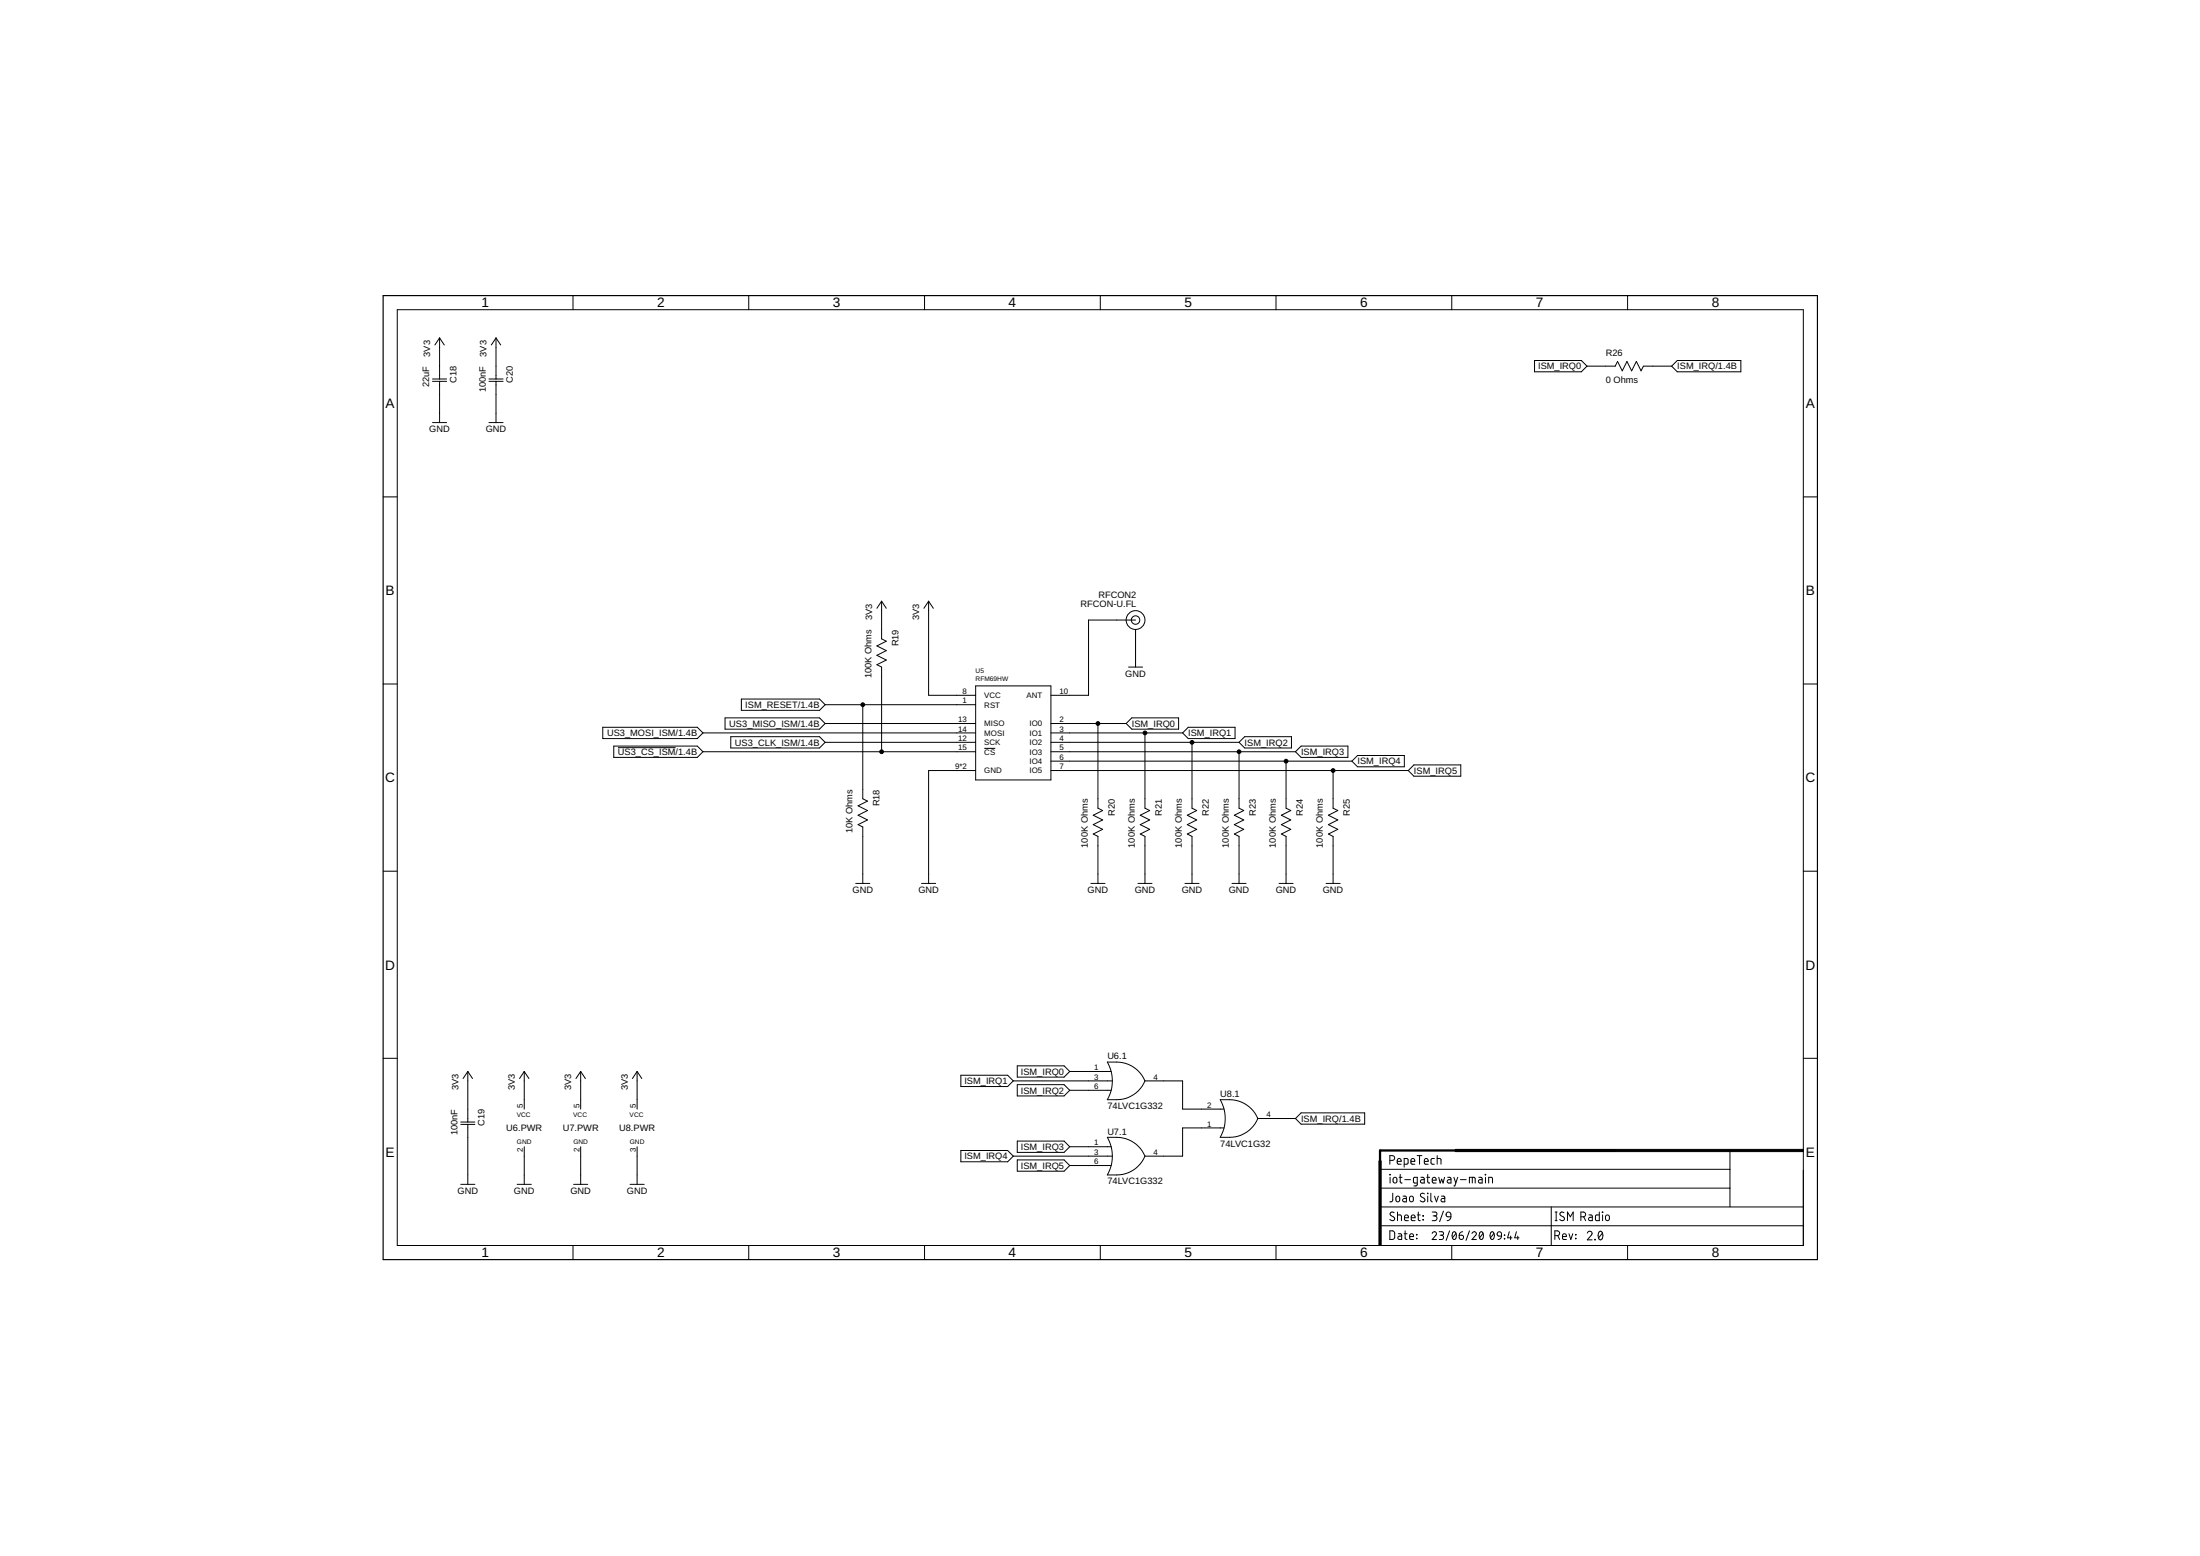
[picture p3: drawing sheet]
<svg xmlns="http://www.w3.org/2000/svg" width="594mm" height="420mm" viewBox="0 0 594 420" stroke-linecap="round" stroke-linejoin="round" font-family="sans-serif">
<g fill="none" stroke="#000" stroke-width=".27">
<path d="M154.7 79.8v3.8M202.2 79.8v3.8M249.7 79.8v3.8M297.1 79.8v3.8M344.6 79.8v3.8M392 79.8v3.8M439.5 79.8v3.8M107.3 83.6h379.7v252.7h-379.7zM118.7 91.2v11.1M118.7 91.2l1.3 2M118.7 91.2l-1.3 2M133.9 91.2v11.1"/>
<path d="M133.9 91.2l1.3 2M133.9 91.2l-1.2 2M414.4 97.3h12.6l1.5 1.6-1.5 1.5h-12.6zM428.5 98.9h7.7l.6-1.3 1.3 2.5 1.2-2.5 1.3 2.5 1.3-2.5 1.2 2.5 .7-1.2h7.6M452.9 97.3h17.2v3.1h-17.2l-1.5-1.5zM116.8 102.3h3.8M116.8 103h3.8M116.8 114.1h3.8M118.7 103v11.1M132 102.3h3.8M132 103h3.8M132 114.1h3.8"/>
<path d="M133.9 103v11.1M103.5 134.2h3.8M487 134.2h3.8M238.1 162.3v10.2l1.2 .6-2.5 1.3 2.5 1.3-2.5 1.3 2.5 1.2-2.5 1.3 1.3 .6v22.9M238.1 162.3l1.2 2M238.1 162.3l-1.3 2M250.8 162.3v25.4h12.7M250.8 162.3l1.2 2M250.8 162.3l-1.3 2M306.6 167.4h-12.7v20.3h-10.1M306.6 170v10.1M103.5 184.7h3.8"/>
<path d="M162.8 196.4h25.5l1.5 1.5-1.5 1.5h-25.5zM189.8 197.9h73.7M195.8 193.8h25.5l1.5 1.6-1.5 1.5h-25.5zM197.3 198.9h24l1.5 1.5-1.5 1.6h-24zM200.2 188.8h21.1l1.5 1.5-1.5 1.5h-21.1zM222.8 190.3h40.7M222.8 195.4h40.7M233 190.3v25.4l1.3 .6-2.6 1.3 2.6 1.3-2.6 1.2 2.6 1.3-2.6 1.3 1.3 .6v15.2M263.5 185.2h20.3v25.4h-20.3zM283.8 195.4h20.3M283.8 197.9h35.5M296.5 195.4v22.8l1.3 .7-2.6 1.2 2.6 1.3-2.6 1.3 2.6 1.2-2.6 1.3 1.3 .6v12.7"/>
<path d="M304.7 180.1h3.8M305.6 193.8h12.7v3.1h-12.7l-1.5-1.5zM309.2 197.9v20.3l1.3 .7-2.6 1.2 2.6 1.3-2.6 1.3 2.6 1.2-2.6 1.3 1.3 .6v12.7M320.9 196.4h12.6v3h-12.6l-1.6-1.5zM336.1 198.9h12.6v3.1h-12.6l-1.5-1.6zM487 184.7h3.8M165.7 201.5h22.6l1.5 1.5-1.5 1.5h-22.6zM166.9 201.9h15.5M189.8 203h73.7M222.8 200.4h40.7M263.5 208.1h-12.7v30.4M265.8 202.1h3"/>
<path d="M283.8 200.4h50.8M283.8 203h66M283.8 205.5h81.3M283.8 208.1h96.5M321.9 200.4v17.8l1.3 .7-2.6 1.2 2.6 1.3-2.6 1.3 2.6 1.2-2.6 1.3 1.3 .6v12.7M334.6 203v15.2l1.3 .7-2.6 1.2 2.6 1.3-2.6 1.3 2.6 1.2-2.6 1.3 1.3 .6v12.7M347.3 205.5v12.7l1.3 .7-2.6 1.2 2.6 1.3-2.6 1.3 2.6 1.2-2.6 1.3 1.3 .6v12.7M351.3 201.5h12.7v3h-12.7l-1.5-1.5zM360 208.1v10.1l1.3 .7-2.6 1.2 2.6 1.3-2.6 1.3 2.6 1.2-2.6 1.3 1.3 .6v12.7M366.6 204h12.6v3.1h-12.6l-1.5-1.6zM381.8 206.5h12.7v3.1h-12.7l-1.5-1.5zM103.5 235.2h3.8"/>
<path d="M231.1 238.5h3.8M248.9 238.5h3.8M294.6 238.5h3.8M307.3 238.5h3.8M320 238.5h3.8M332.7 238.5h3.8M345.4 238.5h3.8M358.1 238.5h3.8M487 235.2h3.8M103.5 285.8h3.8M126.3 289.3v13.7M126.3 289.3l1.3 1.9"/>
<path d="M126.3 289.3l-1.2 1.9M141.6 289.3v10.2M141.6 289.3l1.2 1.9M141.6 289.3l-1.3 1.9M156.8 289.3v10.2M156.8 289.3l1.3 1.9M156.8 289.3l-1.3 1.9M172 289.3v10.2M172 289.3l1.3 1.9M172 289.3l-1.2 1.9M259.5 290.3h12.6l1.5 1.6-1.5 1.5h-12.6zM273.6 291.9h26.8"/>
<path d="M274.7 287.8h12.6l1.6 1.5-1.6 1.6h-12.6zM274.7 292.9h12.6l1.6 1.5-1.6 1.5h-12.6zM288.9 289.3h11.1M288.9 294.4h11.1M299 286.8a9.8 9.8 0 0 1 7.8 1.9l1.6 1.7 .8 1.5a8.2 8.2 0 0 1-7.6 5h-2.6a10.2 10.2 0 0 0 0-10.1zM309.2 291.9h10.1v7.6h11.2M329.5 296.9a9.8 9.8 0 0 1 7.8 1.9l1.1 1.2 1.3 2a8.2 8.2 0 0 1-7.7 5.1h-2.5a10.2 10.2 0 0 0 0-10.2zM487 285.8h3.8M124.4 319.8h3.8M124.4 303h3.8M124.4 303.6h3.8M126.3 303.6v16.2"/>
<path d="M139.7 319.8h3.8M141.6 309.6v10.2M154.9 319.8h3.8M156.8 309.6v10.2M170.1 319.8h3.8M172 309.6v10.2M259.5 310.7h12.6l1.5 1.5-1.5 1.5h-12.6zM273.6 312.2h26.8M274.7 308.1h12.6l1.6 1.5-1.6 1.6h-12.6zM274.7 313.2h12.6l1.6 1.5-1.6 1.6h-12.6zM288.9 309.6h11.1M288.9 314.7h11.1"/>
<path d="M299 307.1a9.9 9.9 0 0 1 7.8 1.9l1.1 1.1 1.3 2.1a8.2 8.2 0 0 1-7.6 5.1h-2.6a10.2 10.2 0 0 0 0-10.2zM330.5 304.6h-11.2v7.6h-10.1M339.7 302h10.1M351.3 300.5h17.2v3.1h-17.2l-1.5-1.6zM372.7 315.7h94.4M375.3 313.3h.7a.65 .65 0 0 0 .6-.6 .65 .65 0 0 0-.6-.7h-.7v2.4M375.3 317.1l.1 .1zM375.4 317.9v1.5M376.3 318.1l.5-.2a.92 .92 0 0 1 .2 1.5l-.7-.1zM377.3 313.6h1.1a.56 .56 0 0 0-.4-.8 .56 .56 0 0 0-.7 .5l.1 1 1 .1M377.8 317.9h.8M378.1 317.1v2.1l.5 .2"/>
<path d="M379.2 314.4l.8-.1 .2-.2v-.9l-.2-.4h-.8v2.4M379.3 318.5h1.6M381 313.6h1a.55 .55 0 0 0-.3-.8 .55 .55 0 0 0-.7 .5l.1 1 .9 .1M382.7 312h1.3M382.7 319.4h-.8l-.2-.2v-1.1l.2-.2h.8v1.9l-.2 .4h-.7M383.3 312v2.4M383.7 317.9h.6l.3 .4v1.1h-.6a.46 .46 0 0 1-.4-.4 .46 .46 0 0 1 .4-.5h.6M384.6 313.6h1.1a.55 .55 0 0 0-.4-.8 .55 .55 0 0 0-.7 .5l.1 1 1 .1M385.3 317.9h.8M385.5 317.1v2l.2 .2 .4 .1M386.8 318.7h1a.55 .55 0 0 0-.4-.8 .55 .55 0 0 0-.6 .5l.1 .9 .9 .1M387.3 312.8h-.6l-.3 .4 .1 1.1 .8 .1"/>
<path d="M388.1 312.8l.9 .1 .1 1.5M388.1 312v2.4M388.5 317.9l.4 1.5 .4-1 .4 1 .4-1.5M390.9 317.9h.7l.2 .2v1.3h-.6a.46 .46 0 0 1-.4-.4 .46 .46 0 0 1 .4-.5h.6M392.6 317.9l.5 1.5M393.6 317.9l-.7 2.3h-.3M394.4 318.5h1.5M396.8 319.4v-1.5l1.4 .1 .2 1.4M397.6 317.9v1.5M399.3 317.9h.7l.2 .2v1.3h-.5a.46 .46 0 0 1-.5-.4 .46 .46 0 0 1 .5-.5h.5M401.1 317.1l.1 .1zM401.1 317.9v1.5"/>
<path d="M402 319.4v-1.5l.9 .1 .1 1.4M467.1 310.7v15.2M154.7 336.3v3.8M202.2 336.3v3.8M249.7 336.3v3.8M297.1 336.3v3.8M344.6 336.3v3.8M372.7 331h114.3M372.7 325.9h114.3M372.7 320.8h94.4M375.3 332.4h.9l.4 .4v1.4l-.4 .5h-.9zM376.1 322.2v2l-.2 .2-.6 .1"/>
<path d="M376.5 327.5a.58 .58 0 0 0-.9-.1 .58 .58 0 0 0 0 .9l.7 .3a.58 .58 0 0 1 .1 .9 .58 .58 0 0 1-.9 0l-.2-.2M377.1 323.2l.4-.2a.92 .92 0 0 1 .2 1.5l-.6-.1zM377.4 328.1l.9 .1 .1 1.4M377.4 327.3v2.3M377.6 333.1l.6 .1 .3 .3v1.2h-.6a.46 .46 0 0 1-.4-.5 .46 .46 0 0 1 .4-.4h.6M378.9 323h.6l.3 .2v1.3h-.6a.46 .46 0 0 1-.5-.4 .46 .46 0 0 1 .5-.5h.6M379.2 333.1h.8M379.3 328.8h1a.54 .54 0 0 0-.4-.7 .54 .54 0 0 0-.6 .5l.1 .9 .9 .1M379.4 332.4v1.9l.2 .3 .4 .1M380.7 333.9h1a.54 .54 0 0 0-.4-.7 .54 .54 0 0 0-.6 .5l.1 .9 .9 .1M380.7 323.2l.5-.2a.92 .92 0 0 1 .2 1.5l-.7-.1zM381.1 328.8h1a.54 .54 0 0 0-.3-.7 .54 .54 0 0 0-.7 .5l.1 .9 .9 .1"/>
<path d="M382.5 334.4l.1 .1zM382.5 333.3l.1 .2zM382.7 328.1h.8M383 327.3v2.1l.5 .2M384.2 328.3l.2 .1zM384.2 329.3l.2 .1zM384.7 322.4a.58 .58 0 0 0-.9-.1 .58 .58 0 0 0 0 .9l.7 .4a.59 .59 0 0 1 .1 .8 .59 .59 0 0 1-.9 0l-.2-.2M385.5 322.2l.1 .1zM385.5 323v1.5M386.4 322.2v1.9l.4 .4M386.7 333.1a.58 .58 0 0 1 .9-.5 .58 .58 0 0 1 .1 .9l-1 1.2h1.2M386.7 327.3h.8a.52 .52 0 0 1 .5 .5 .52 .52 0 0 1-.5 .5h-.5"/>
<path d="M387.4 323l.5 1.5 .5-1.5M387.4 328.3a.65 .65 0 0 1 .6 .7 .65 .65 0 0 1-.6 .6h-.7M388.6 332.6h.8a.48 .48 0 0 1 .4 .5 .48 .48 0 0 1-.4 .4h-.5M389.2 333.5a.58 .58 0 0 1 .6 .6 .58 .58 0 0 1-.6 .6h-.6M389.2 323h.7l.2 .2v1.3h-.5a.46 .46 0 0 1-.5-.4 .46 .46 0 0 1 .5-.5h.5M389.8 327l-1.1 2.9M390.8 327.4l.6-.1 .4 .4v.9h-.8a.64 .64 0 0 1-.5-.5 .64 .64 0 0 1 .3-.7zM391.4 332.4l-.9 2.5M391.8 328.6l-.3 .7-.7 .3M392 336.3v3.8M392.4 332.7a.66 .66 0 0 1 .8 .2 .66 .66 0 0 1 .1 .8 .66 .66 0 0 1-.1 .7 .66 .66 0 0 1-.8 .2 1.64 1.64 0 0 1 0-1.9zM393.2 333.1l-1 1.1"/>
<path d="M394 333.5h.7a.59 .59 0 0 1 .5 .7 .59 .59 0 0 1-.6 .5 .59 .59 0 0 1-.6-.6zM395 332.6l-.7 .3-.3 .6M396.8 332.4l-.9 2.5M397.5 333.1a.58 .58 0 0 1 .8-.5 .58 .58 0 0 1 .2 .9l-1 1.2h1.2M399.7 332.7a.66 .66 0 0 1 .8 .2 .66 .66 0 0 1 .1 .8 .66 .66 0 0 1-.1 .7 .66 .66 0 0 1-.8 .2 1.64 1.64 0 0 1 0-1.9zM400.5 333.1l-1 1.1M402.6 332.7a.67 .67 0 0 1 .8 .2 .67 .67 0 0 1 .1 .8 .67 .67 0 0 1-.1 .7 .67 .67 0 0 1-.8 .2 1.64 1.64 0 0 1 0-1.9zM403.4 333.1l-.9 1.1M404.4 332.8l.4-.2 .5 .2 .1 1-1-.2-.1-.3zM405.4 333.8l-.2 .6-.7 .3M406.2 334.4l.1 .1zM406.2 333.5l.1 .1z"/>
<path d="M407.6 332.6l-.5 1.6h1.2M407.9 333.8v.9M409.5 332.6l-.5 1.6h1.2M409.9 333.8v.9M418.9 325.9v10.4M419.9 333.7h.6a.65 .65 0 0 0 .7-.7 .65 .65 0 0 0-.7-.6h-.6v2.3M419.9 329.6h.6M419.9 327.3h.6M420.2 327.3v2.3M420.6 333.7l.6 1M421.9 333.9h1.1a.54 .54 0 0 0-.4-.7 .54 .54 0 0 0-.7 .5l.1 .9 1 .1M422.3 327.5a.58 .58 0 0 0-.8-.1 .58 .58 0 0 0 0 .9l.7 .3a.59 .59 0 0 1 .1 .9 .59 .59 0 0 1-.9 0l-.2-.2"/>
<path d="M423.3 329.6v-2.3l.8 1.3 .7-1.3v2.3M423.7 333.1l.5 1.6 .5-1.6M425.4 333.3l.2 .2zM425.4 334.4l.2 .1zM426.9 328.6h.6a.65 .65 0 0 0 .7-.7 .65 .65 0 0 0-.7-.6h-.6v2.3M427.7 328.6l.5 1M428.6 333a.64 .64 0 0 1 .9-.5 .64 .64 0 0 1 .2 1l-1.1 1.3h1.3M429.1 328.1h.6l.3 .2v1.3h-.6a.46 .46 0 0 1-.5-.4 .46 .46 0 0 1 .5-.5h.6M430.7 334.7l.1 .1zM431.8 332.7a.62 .62 0 0 1 .8-.1 .62 .62 0 0 1 .2 .7 .99 .99 0 0 1-.8 1.5 1.7 1.7 0 0 1-.2-2.1zM431.9 327.3v2.3h-.8l-.3-.2v-1.1l.3-.2h.8M432.7 327.3l.1 .1z"/>
<path d="M432.7 333l-1 1.3M432.8 328.1v1.5M433.7 328.2l.3-.1 .5 .1 .1 .9a.53 .53 0 0 1-.5 .5 .53 .53 0 0 1-.6-.5zM439.5 336.3v3.8"/>
<circle cx="306.6" cy="167.4" r="2.54"/>
<circle cx="306.6" cy="167.4" r="1.14"/>
</g>
<path d="M103.5 79.8h387.3v260.3h-387.3z" fill="none" stroke="#000" stroke-width=".32"/>
<path d="M372.4 313.5h.6v22.8h-.6zM393 310.4h94v.6h-94z" fill="#000" stroke="#000" stroke-width=".27"/>
<path d="M436.2 310.7h-63.5v3.8" fill="none" stroke="#000" stroke-width=".61"/>
<g fill="#000" stroke="#000" stroke-width=".27">
<circle cx="233" cy="190.3" r=".51"/>
<circle cx="296.5" cy="195.4" r=".51"/>
<circle cx="309.2" cy="197.9" r=".51"/>
<circle cx="238.1" cy="203" r=".51"/>
<circle cx="321.9" cy="200.4" r=".51"/>
<circle cx="334.6" cy="203" r=".51"/>
<circle cx="347.3" cy="205.5" r=".51"/>
<circle cx="360" cy="208.1" r=".51"/>
</g>
<g font-size="3.7">
<text x="130" y="83">1</text>
<text x="177.4" y="83">2</text>
<text x="224.9" y="83">3</text>
<text x="272.4" y="83">4</text>
<text x="319.8" y="83">5</text>
<text x="367.3" y="83">6</text>
<text x="414.8" y="83">7</text>
<text x="462.2" y="83">8</text>
<text x="104.1" y="110.2">A</text>
<text x="487.6" y="110.2">A</text>
<text x="104.1" y="160.7">B</text>
<text x="487.6" y="160.7">B</text>
<text x="104" y="211.3">C</text>
<text x="487.5" y="211.3">C</text>
<text x="104" y="261.8">D</text>
<text x="487.5" y="261.8">D</text>
<text x="104.1" y="312.3">E</text>
<text x="487.6" y="312.3">E</text>
<text x="130" y="339.5">1</text>
<text x="177.4" y="339.5">2</text>
<text x="224.9" y="339.5">3</text>
<text x="272.4" y="339.5">4</text>
<text x="319.8" y="339.5">5</text>
<text x="367.3" y="339.5">6</text>
<text x="414.8" y="339.5">7</text>
<text x="462.2" y="339.5">8</text>
</g>
<g font-size="2.5">
<text x="116.2" y="96.3" transform="rotate(-90 116.2 96.3)">3V3</text>
<text x="131.4" y="96.3" transform="rotate(-90 131.4 96.3)">3V3</text>
<text x="415.3" y="99.8">ISM_IRQ0</text>
<text x="433.6" y="96.1">R26</text>
<text x="452.9" y="99.8">ISM_IRQ/1.4B</text>
<text x="115.9" y="104.6" transform="rotate(-90 115.9 104.6)">22uF</text>
<text x="123.2" y="103.5" transform="rotate(-90 123.2 103.5)">C18</text>
<text x="131.2" y="106" transform="rotate(-90 131.2 106)">100nF</text>
<text x="138.5" y="103.5" transform="rotate(-90 138.5 103.5)">C20</text>
<text x="433.6" y="103.4">0 Ohms</text>
<text x="115.9" y="116.6">GND</text>
<text x="131.2" y="116.6">GND</text>
<text x="296.6" y="161.6">RFCON2</text>
<text x="235.5" y="167.4" transform="rotate(-90 235.5 167.4)">3V3</text>
<text x="248.2" y="167.4" transform="rotate(-90 248.2 167.4)">3V3</text>
<text x="291.8" y="163.9">RFCON-U.FL</text>
<text x="242.6" y="174.6" transform="rotate(-90 242.6 174.6)">R19</text>
<text x="235.3" y="183.2" transform="rotate(-90 235.3 183.2)">100K Ohms</text>
<text x="303.9" y="182.7">GND</text>
<text x="201.3" y="191.2">ISM_RESET/1.4B</text>
<text x="196.9" y="196.3">US3_MISO_ISM/1.4B</text>
<text x="305.6" y="196.3">ISM_IRQ0</text>
<text x="163.9" y="198.8">US3_MOSI_ISM/1.4B</text>
<text x="166.8" y="203.9">US3_CS_ISM/1.4B</text>
<text x="198.5" y="201.3">US3_CLK_ISM/1.4B</text>
<text x="320.9" y="198.8">ISM_IRQ1</text>
<text x="336.1" y="201.3">ISM_IRQ2</text>
<text x="351.3" y="203.9">ISM_IRQ3</text>
<text x="366.6" y="206.4">ISM_IRQ4</text>
<text x="381.8" y="209">ISM_IRQ5</text>
<text x="237.5" y="217.7" transform="rotate(-90 237.5 217.7)">R18</text>
<text x="301" y="220.3" transform="rotate(-90 301 220.3)">R20</text>
<text x="313.7" y="220.3" transform="rotate(-90 313.7 220.3)">R21</text>
<text x="326.4" y="220.3" transform="rotate(-90 326.4 220.3)">R22</text>
<text x="339.1" y="220.3" transform="rotate(-90 339.1 220.3)">R23</text>
<text x="351.8" y="220.3" transform="rotate(-90 351.8 220.3)">R24</text>
<text x="364.5" y="220.3" transform="rotate(-90 364.5 220.3)">R25</text>
<text x="230.2" y="225" transform="rotate(-90 230.2 225)">10K Ohms</text>
<text x="293.7" y="228.9" transform="rotate(-90 293.7 228.9)">100K Ohms</text>
<text x="306.4" y="228.9" transform="rotate(-90 306.4 228.9)">100K Ohms</text>
<text x="319.1" y="228.9" transform="rotate(-90 319.1 228.9)">100K Ohms</text>
<text x="331.8" y="228.9" transform="rotate(-90 331.8 228.9)">100K Ohms</text>
<text x="344.5" y="228.9" transform="rotate(-90 344.5 228.9)">100K Ohms</text>
<text x="357.2" y="228.9" transform="rotate(-90 357.2 228.9)">100K Ohms</text>
<text x="230.2" y="241.1">GND</text>
<text x="248" y="241.1">GND</text>
<text x="293.7" y="241.1">GND</text>
<text x="306.4" y="241.1">GND</text>
<text x="319.1" y="241.1">GND</text>
<text x="331.8" y="241.1">GND</text>
<text x="344.5" y="241.1">GND</text>
<text x="357.2" y="241.1">GND</text>
<text x="299" y="286">U6.1</text>
<text x="260.4" y="292.8">ISM_IRQ1</text>
<text x="275.7" y="290.2">ISM_IRQ0</text>
<text x="123.8" y="294.4" transform="rotate(-90 123.8 294.4)">3V3</text>
<text x="139" y="294.4" transform="rotate(-90 139 294.4)">3V3</text>
<text x="154.3" y="294.4" transform="rotate(-90 154.3 294.4)">3V3</text>
<text x="169.5" y="294.4" transform="rotate(-90 169.5 294.4)">3V3</text>
<text x="275.7" y="295.3">ISM_IRQ2</text>
<text x="299" y="299.5">74LVC1G332</text>
<text x="329.5" y="296.2">U8.1</text>
<text x="130.9" y="304.1" transform="rotate(-90 130.9 304.1)">C19</text>
<text x="136.7" y="305.5">U6.PWR</text>
<text x="151.9" y="305.5">U7.PWR</text>
<text x="167.2" y="305.5">U8.PWR</text>
<text x="351.3" y="302.9">ISM_IRQ/1.4B</text>
<text x="123.6" y="306.6" transform="rotate(-90 123.6 306.6)">100nF</text>
<text x="275.7" y="310.5">ISM_IRQ3</text>
<text x="299" y="306.4">U7.1</text>
<text x="329.5" y="309.7">74LVC1G32</text>
<text x="260.4" y="313.1">ISM_IRQ4</text>
<text x="275.7" y="315.6">ISM_IRQ5</text>
<text x="123.5" y="322.4">GND</text>
<text x="138.8" y="322.4">GND</text>
<text x="154" y="322.4">GND</text>
<text x="169.3" y="322.4">GND</text>
<text x="299" y="319.8">74LVC1G332</text>
</g>
<g font-size="2.1">
<text x="259.9" y="189.9">1</text>
<text x="259.9" y="187.4">8</text>
<text x="265.8" y="191.1">RST</text>
<text x="265.8" y="188.5">VCC</text>
<text x="277.2" y="188.5">ANT</text>
<text x="286.1" y="187.4">10</text>
<text x="258.8" y="195">13</text>
<text x="258.8" y="197.6">14</text>
<text x="265.8" y="196.1">MISO</text>
<text x="278" y="196.1">IO0</text>
<text x="286.1" y="195">2</text>
<text x="286.1" y="197.6">3</text>
<text x="258.8" y="200.1">12</text>
<text x="258.8" y="202.6">15</text>
<text x="265.8" y="201.2">SCK</text>
<text x="265.8" y="198.7">MOSI</text>
<text x="265.8" y="203.8">CS</text>
<text x="278" y="198.7">IO1</text>
<text x="278" y="201.2">IO2</text>
<text x="278" y="203.8">IO3</text>
<text x="286.1" y="200.1">4</text>
<text x="286.1" y="202.6">5</text>
<text x="257.9" y="207.7">9*2</text>
<text x="265.8" y="208.8">GND</text>
<text x="278" y="206.3">IO4</text>
<text x="278" y="208.8">IO5</text>
<text x="286.1" y="205.2">6</text>
<text x="286.1" y="207.7">7</text>
<text x="295.5" y="291.5">3</text>
<text x="295.5" y="289">1</text>
<text x="311.5" y="291.5">4</text>
<text x="141.2" y="299.1" transform="rotate(-90 141.2 299.1)">5</text>
<text x="156.4" y="299.1" transform="rotate(-90 156.4 299.1)">5</text>
<text x="171.7" y="299.1" transform="rotate(-90 171.7 299.1)">5</text>
<text x="295.5" y="294.1">6</text>
<text x="326" y="299.1">2</text>
<text x="326" y="304.2">1</text>
<text x="342" y="301.7">4</text>
<text x="141.2" y="311.2" transform="rotate(-90 141.2 311.2)">2</text>
<text x="156.4" y="311.2" transform="rotate(-90 156.4 311.2)">2</text>
<text x="171.7" y="311.2" transform="rotate(-90 171.7 311.2)">3</text>
<text x="295.5" y="311.8">3</text>
<text x="295.5" y="309.3">1</text>
<text x="311.5" y="311.8">4</text>
<text x="295.5" y="314.4">6</text>
</g>
<g font-size="1.8">
<text x="263.5" y="183.9">RFM69HW</text>
<text x="263.5" y="181.7">U5</text>
<text x="139.5" y="301.5">VCC</text>
<text x="154.8" y="301.5">VCC</text>
<text x="170" y="301.5">VCC</text>
<text x="139.6" y="308.9">GND</text>
<text x="154.8" y="308.9">GND</text>
<text x="170.1" y="308.9">GND</text>
</g>
</svg>
